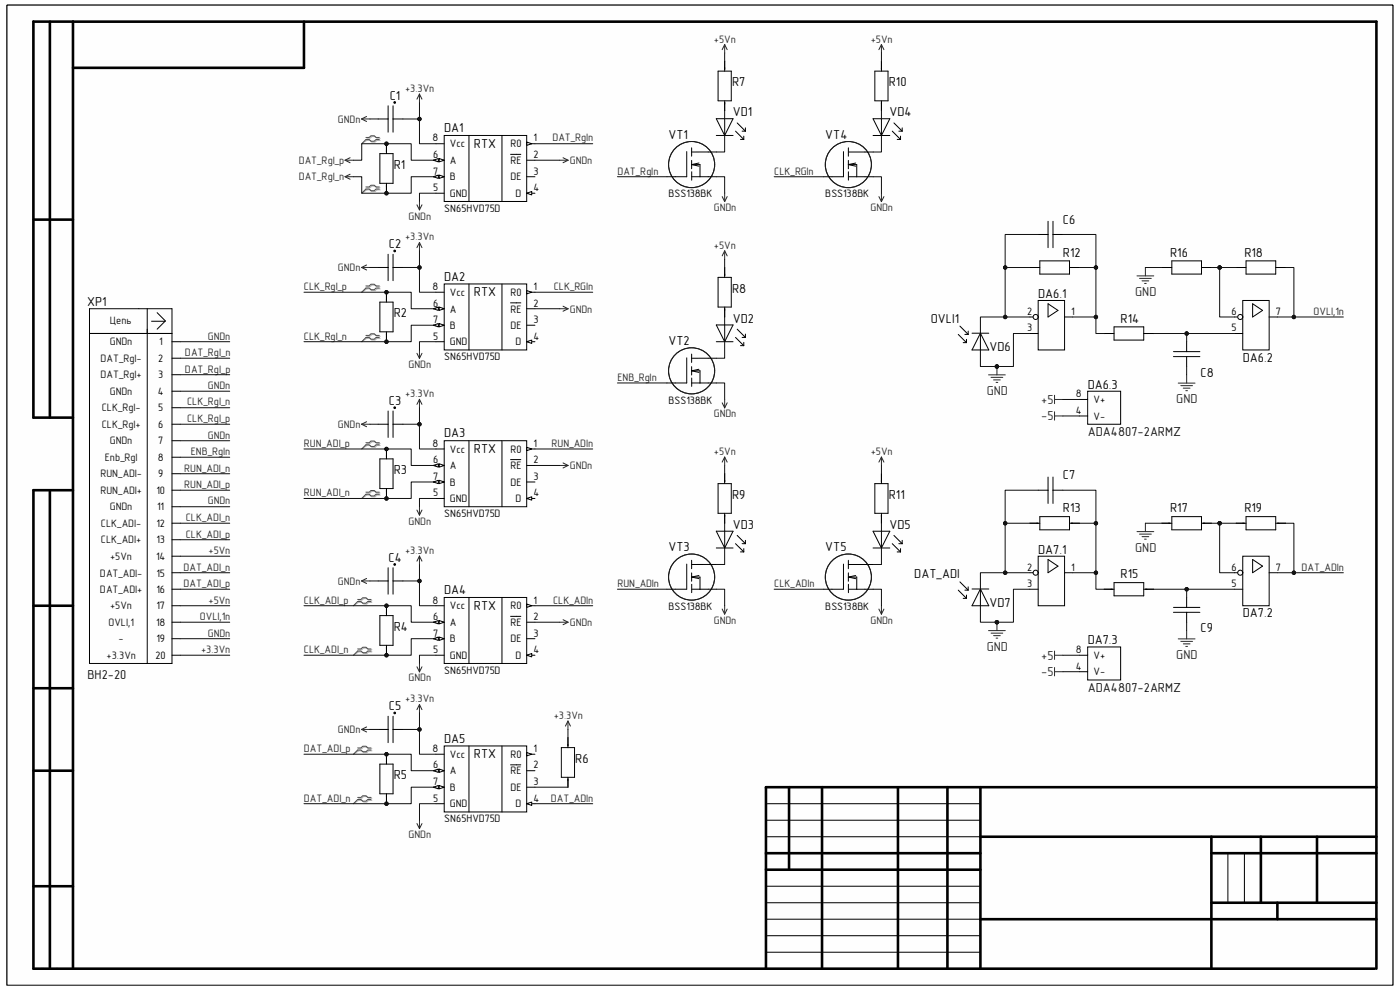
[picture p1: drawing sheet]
<svg xmlns="http://www.w3.org/2000/svg" width="297mm" height="210mm" viewBox="0 0 297 210" stroke-linecap="round" stroke-linejoin="round" font-family="sans-serif">
<path d="M1.5 1.1h294v207.9h-294z" fill-rule="evenodd" fill="#fefefe"/>
<path d="M1.5 1.1h294v207.9h-294z" fill="none" stroke="#000" stroke-width=".21"/>
<path d="M1.5 1.1h294v207.9h-294z" fill-rule="evenodd" fill="#fefefe"/>
<g fill="none" stroke="#000" stroke-width=".21">
<path d="M1.5 1.1h294v207.9h-294zM92.5 34h1.7M99.5 28.7v14M19 65.5h17.5v75.2h-17.5zM19 70.7h17.5M31.2 65.5v75.2M32.1 68.2h2.9M33.3 66.3l1.8 1.8-1.8 1.7M36.5 72.5h1.7M36.5 76h1.7M36.5 79.5h1.7M36.5 83h1.7"/>
<path d="M36.5 93.5h1.7M36.5 86.5h1.7M36.5 90h1.7M36.5 97h1.7M36.5 104h1.7M36.5 100.5h1.7M36.5 107.5h1.7M36.5 114.5h1.7M36.5 111h1.7M36.5 118h1.7M36.5 121.5h1.7M36.5 132h1.7"/>
<path d="M36.5 125h1.7M36.5 128.5h1.7M36.5 135.5h1.7M36.5 139h1.7M162.5 170.5h45.5M162.5 174h45.5M162.5 177.5h45.5M162.5 188h45.5M162.5 191.5h45.5M162.5 195h45.5M162.5 198.5h45.5M260.5 181v10.5"/>
<path d="M264 181v10.5M162.5 202h45.5"/>
</g>
<g fill="none" stroke="#000" stroke-width=".55">
<path d="M10.6 4.6v84M15.5 4.6v200.9M64.5 4.6v9.8h-49M7.1 46.6h8.4M15.5 88.6h-8.4v-84h284.9v200.9M10.6 104v101.5M15.5 104h-8.4v101.5h284.5M7.1 128.5h8.4M7.1 146h8.4M7.1 163.5h8.4M167.4 167v17.5M174.4 167v38.5"/>
<path d="M190.5 167v38.5M201 167v38.5M208 167v38.5M208 177.5h84M257 177.5v28M267.5 177.5v14M279.4 177.5v14M292 167h-129.5v38.5M7.1 188h8.4M162.5 181h45.5M162.5 184.5h45.5M208 195h84"/>
<path d="M257 181h35M257 191.5h35M271 191.5v3.5"/>
</g>
<path d="M93.2 33.6l1 .4-1 .3z" fill="#fbfbfb"/>
<path d="M93.2 33.6l1 .4-1 .3z" fill="none" stroke="#000" stroke-width=".21"/>
<path d="M91.9 34l1.1-.4v.7z" fill="#fbfbfb"/>
<path d="M91.9 34l1.1-.4v.7zM92.5 30.5h1.7M92.5 37.5h1.7M92.5 41h1.7" fill="none" stroke="#000" stroke-width=".21"/>
<path d="M93.2 37.1l1 .4-1 .3z" fill="#fbfbfb"/>
<path d="M93.2 37.1l1 .4-1 .3z" fill="none" stroke="#000" stroke-width=".21"/>
<path d="M91.9 37.5l1.1-.4v.7z" fill="#fbfbfb"/>
<path d="M91.9 37.5l1.1-.4v.7zM108.3 32.7h2.2M111.7 34h1.8M111.7 30.5h1.8" fill="none" stroke="#000" stroke-width=".21"/>
<path d="M111.7 30.1l1.1 .4-1.1 .3z" fill="#fbfbfb"/>
<path d="M94.2 28.7h17.5v14h-17.5zM106.5 28.7v14M111.7 30.1l1.1 .4-1.1 .3zM111.7 41h1.8" fill="none" stroke="#000" stroke-width=".21"/>
<path d="M111.7 41l1.1-.4v.7z" fill="#fbfbfb"/>
<path d="M111.7 37.5h1.8M111.7 41l1.1-.4v.7z" fill="none" stroke="#000" stroke-width=".21"/>
<path d="M88.5 43.5l.5 1M89 42.7v1.8M89.5 43.5l-.5 1" fill="none" stroke="#262626" stroke-width=".21"/>
<circle cx="82" cy="41" r=".36" fill="#0e0e0e"/>
<circle cx="82" cy="41" r=".36" fill="none" stroke="#0e0e0e" stroke-width=".21"/>
<circle cx="82" cy="30.5" r=".36" fill="#0e0e0e"/>
<circle cx="82" cy="30.5" r=".36" fill="none" stroke="#0e0e0e" stroke-width=".21"/>
<path d="M80.6 32.6h2.8v6.3h-2.8zM82 30.5v2.1M82 38.9v2.1" fill="none" stroke="#000" stroke-width=".21"/>
<circle cx="82" cy="41" r=".36" fill="#0e0e0e"/>
<circle cx="82" cy="41" r=".36" fill="none" stroke="#0e0e0e" stroke-width=".21"/>
<path d="M82 30.5v1.7" fill="none" stroke="#000" stroke-width=".21"/>
<circle cx="82" cy="30.5" r=".36" fill="#0e0e0e"/>
<circle cx="82" cy="30.5" r=".36" fill="none" stroke="#0e0e0e" stroke-width=".21"/>
<path d="M92.5 65.5h1.7M99.5 60.2v14" fill="none" stroke="#000" stroke-width=".21"/>
<path d="M93.2 65.1l1 .4-1 .3z" fill="#fbfbfb"/>
<path d="M93.2 65.1l1 .4-1 .3z" fill="none" stroke="#000" stroke-width=".21"/>
<path d="M91.9 65.5l1.1-.4v.7z" fill="#fbfbfb"/>
<path d="M91.9 65.5l1.1-.4v.7zM92.5 72.5h1.7M92.5 62h1.7M92.5 69h1.7" fill="none" stroke="#000" stroke-width=".21"/>
<path d="M93.2 68.6l1 .4-1 .3z" fill="#fbfbfb"/>
<path d="M93.2 68.6l1 .4-1 .3z" fill="none" stroke="#000" stroke-width=".21"/>
<path d="M91.9 69l1.1-.4v.7z" fill="#fbfbfb"/>
<path d="M91.9 69l1.1-.4v.7zM108.3 64.2h2.2M111.7 65.5h1.8M111.7 62h1.8" fill="none" stroke="#000" stroke-width=".21"/>
<path d="M111.7 61.6l1.1 .4-1.1 .3z" fill="#fbfbfb"/>
<path d="M94.2 60.2h17.5v14h-17.5zM106.5 60.2v14M111.7 61.6l1.1 .4-1.1 .3zM111.7 72.5h1.8" fill="none" stroke="#000" stroke-width=".21"/>
<path d="M111.7 72.5l1.1-.4v.8z" fill="#fbfbfb"/>
<path d="M111.7 72.5l1.1-.4v.8zM111.7 69h1.8" fill="none" stroke="#000" stroke-width=".21"/>
<path d="M88.5 75l.5 1M89 74.2v1.8M89.5 75l-.5 1" fill="none" stroke="#262626" stroke-width=".21"/>
<circle cx="82" cy="72.5" r=".36" fill="#0e0e0e"/>
<circle cx="82" cy="72.5" r=".36" fill="none" stroke="#0e0e0e" stroke-width=".21"/>
<circle cx="82" cy="62" r=".36" fill="#0e0e0e"/>
<circle cx="82" cy="62" r=".36" fill="none" stroke="#0e0e0e" stroke-width=".21"/>
<path d="M80.6 64.1h2.8v6.3h-2.8zM82 62v2.1M82 70.4v2.1" fill="none" stroke="#000" stroke-width=".21"/>
<circle cx="82" cy="72.5" r=".36" fill="#0e0e0e"/>
<circle cx="82" cy="72.5" r=".36" fill="none" stroke="#0e0e0e" stroke-width=".21"/>
<path d="M82 62v1.7" fill="none" stroke="#000" stroke-width=".21"/>
<circle cx="82" cy="62" r=".36" fill="#0e0e0e"/>
<circle cx="82" cy="62" r=".36" fill="none" stroke="#0e0e0e" stroke-width=".21"/>
<path d="M92.5 98.7h1.7M99.5 93.5v14" fill="none" stroke="#000" stroke-width=".21"/>
<path d="M93.2 98.4l1 .3-1 .4z" fill="#fbfbfb"/>
<path d="M93.2 98.4l1 .3-1 .4z" fill="none" stroke="#000" stroke-width=".21"/>
<path d="M91.9 98.7l1.1-.3v.7z" fill="#fbfbfb"/>
<path d="M91.9 98.7l1.1-.3v.7zM92.5 95.2h1.7M92.5 105.7h1.7M92.5 102.2h1.7" fill="none" stroke="#000" stroke-width=".21"/>
<path d="M93.2 101.9l1 .3-1 .4z" fill="#fbfbfb"/>
<path d="M93.2 101.9l1 .3-1 .4z" fill="none" stroke="#000" stroke-width=".21"/>
<path d="M91.9 102.2l1.1-.3v.7z" fill="#fbfbfb"/>
<path d="M108.3 97.5h2.2M111.7 98.7h1.8M111.7 95.2h1.8M91.9 102.2l1.1-.3v.7z" fill="none" stroke="#000" stroke-width=".21"/>
<path d="M111.7 94.9l1.1 .3-1.1 .4z" fill="#fbfbfb"/>
<path d="M94.2 93.5h17.5v14h-17.5zM106.5 93.5v14M111.7 94.9l1.1 .3-1.1 .4zM111.7 105.7h1.8" fill="none" stroke="#000" stroke-width=".21"/>
<path d="M111.7 105.7l1.1-.3v.7z" fill="#fbfbfb"/>
<path d="M111.7 105.7l1.1-.3v.7zM111.7 102.2h1.8" fill="none" stroke="#000" stroke-width=".21"/>
<path d="M88.5 108.2l.5 1.1M89 107.5v1.8M89.5 108.2l-.5 1.1" fill="none" stroke="#262626" stroke-width=".21"/>
<circle cx="82" cy="105.7" r=".36" fill="#0e0e0e"/>
<circle cx="82" cy="105.7" r=".36" fill="none" stroke="#0e0e0e" stroke-width=".21"/>
<circle cx="82" cy="95.2" r=".36" fill="#0e0e0e"/>
<circle cx="82" cy="95.2" r=".36" fill="none" stroke="#0e0e0e" stroke-width=".21"/>
<path d="M80.6 97.3h2.8v6.3h-2.8zM82 95.2v2.1M82 103.6v2.1" fill="none" stroke="#000" stroke-width=".21"/>
<circle cx="82" cy="105.7" r=".36" fill="#0e0e0e"/>
<circle cx="82" cy="105.7" r=".36" fill="none" stroke="#0e0e0e" stroke-width=".21"/>
<path d="M82 95.2v1.8" fill="none" stroke="#000" stroke-width=".21"/>
<circle cx="82" cy="95.2" r=".36" fill="#0e0e0e"/>
<circle cx="82" cy="95.2" r=".36" fill="none" stroke="#0e0e0e" stroke-width=".21"/>
<path d="M92.5 132h1.7M99.5 126.7v14" fill="none" stroke="#000" stroke-width=".21"/>
<path d="M93.2 131.6l1 .4-1 .3z" fill="#fbfbfb"/>
<path d="M93.2 131.6l1 .4-1 .3z" fill="none" stroke="#000" stroke-width=".21"/>
<path d="M91.9 132l1.1-.4v.7z" fill="#fbfbfb"/>
<path d="M91.9 132l1.1-.4v.7zM92.5 139h1.7M92.5 128.5h1.7M92.5 135.5h1.7" fill="none" stroke="#000" stroke-width=".21"/>
<path d="M93.2 135.1l1 .4-1 .4z" fill="#fbfbfb"/>
<path d="M93.2 135.1l1 .4-1 .4z" fill="none" stroke="#000" stroke-width=".21"/>
<path d="M91.9 135.5l1.1-.4v.8z" fill="#fbfbfb"/>
<path d="M91.9 135.5l1.1-.4v.8zM108.3 130.8h2.2M111.7 132h1.8M111.7 128.5h1.8" fill="none" stroke="#000" stroke-width=".21"/>
<path d="M111.7 128.1l1.1 .4-1.1 .4z" fill="#fbfbfb"/>
<path d="M94.2 126.7h17.5v14h-17.5zM106.5 126.7v14M111.7 128.1l1.1 .4-1.1 .4zM111.7 139h1.8" fill="none" stroke="#000" stroke-width=".21"/>
<path d="M111.7 139l1.1-.4v.8z" fill="#fbfbfb"/>
<path d="M111.7 139l1.1-.4v.8zM111.7 135.5h1.8" fill="none" stroke="#000" stroke-width=".21"/>
<path d="M88.5 141.5l.5 1M89 140.7v1.8M89.5 141.5l-.5 1" fill="none" stroke="#262626" stroke-width=".21"/>
<circle cx="82" cy="139" r=".36" fill="#0e0e0e"/>
<circle cx="82" cy="139" r=".36" fill="none" stroke="#0e0e0e" stroke-width=".21"/>
<circle cx="82" cy="128.5" r=".36" fill="#0e0e0e"/>
<circle cx="82" cy="128.5" r=".36" fill="none" stroke="#0e0e0e" stroke-width=".21"/>
<path d="M80.6 130.6h2.8v6.3h-2.8zM82 128.5v2.1M82 136.9v2.1" fill="none" stroke="#000" stroke-width=".21"/>
<circle cx="82" cy="139" r=".36" fill="#0e0e0e"/>
<circle cx="82" cy="139" r=".36" fill="none" stroke="#0e0e0e" stroke-width=".21"/>
<path d="M82 128.5v1.7" fill="none" stroke="#000" stroke-width=".21"/>
<circle cx="82" cy="128.5" r=".36" fill="#0e0e0e"/>
<circle cx="82" cy="128.5" r=".36" fill="none" stroke="#0e0e0e" stroke-width=".21"/>
<path d="M73.2 34l1.1 .5M73.2 34h1.8M73.2 37.5l1.1 .5M73.2 37.5h1.8M74.3 33.5l-1.1 .5M74.3 37l-1.1 .5" fill="none" stroke="#262626" stroke-width=".21"/>
<path d="M99.5 158.2v14M92.5 163.5h1.7" fill="none" stroke="#000" stroke-width=".21"/>
<path d="M93.2 163.1l1 .4-1 .4z" fill="#fbfbfb"/>
<path d="M93.2 163.1l1 .4-1 .4z" fill="none" stroke="#000" stroke-width=".21"/>
<path d="M91.9 163.5l1.1-.4v.8z" fill="#fbfbfb"/>
<path d="M92.5 160h1.7M91.9 163.5l1.1-.4v.8zM92.5 170.5h1.7M92.5 167h1.7" fill="none" stroke="#000" stroke-width=".21"/>
<path d="M93.2 166.6l1 .4-1 .4z" fill="#fbfbfb"/>
<path d="M93.2 166.6l1 .4-1 .4z" fill="none" stroke="#000" stroke-width=".21"/>
<path d="M91.9 167l1.1-.4v.8z" fill="#fbfbfb"/>
<path d="M111.7 160h1.8M91.9 167l1.1-.4v.8zM108.3 162.3h2.2M111.7 163.5h1.8" fill="none" stroke="#000" stroke-width=".21"/>
<path d="M111.7 159.6l1.1 .4-1.1 .4z" fill="#fbfbfb"/>
<path d="M94.2 158.2h17.5v14h-17.5zM106.5 158.2v14M111.7 159.6l1.1 .4-1.1 .4zM111.7 170.5h1.8" fill="none" stroke="#000" stroke-width=".21"/>
<path d="M111.7 170.5l1.1-.4v.8z" fill="#fbfbfb"/>
<path d="M111.7 170.5l1.1-.4v.8zM111.7 167h1.8" fill="none" stroke="#000" stroke-width=".21"/>
<path d="M89 149.5v1.7M89 149.5l-.5 1M89 149.5l.5 1M88.5 174.7l.5 1.1M89 174v1.8M89.5 174.7l-.5 1.1" fill="none" stroke="#262626" stroke-width=".21"/>
<circle cx="82" cy="170.5" r=".36" fill="#0e0e0e"/>
<circle cx="82" cy="170.5" r=".36" fill="none" stroke="#0e0e0e" stroke-width=".21"/>
<circle cx="82" cy="160" r=".36" fill="#0e0e0e"/>
<circle cx="82" cy="160" r=".36" fill="none" stroke="#0e0e0e" stroke-width=".21"/>
<path d="M82 160v2.1M80.6 162.1h2.8v6.3h-2.8zM82 168.4v2.1" fill="none" stroke="#000" stroke-width=".21"/>
<circle cx="82" cy="170.5" r=".36" fill="#0e0e0e"/>
<circle cx="82" cy="170.5" r=".36" fill="none" stroke="#0e0e0e" stroke-width=".21"/>
<path d="M82 160v1.7" fill="none" stroke="#000" stroke-width=".21"/>
<circle cx="82" cy="160" r=".36" fill="#0e0e0e"/>
<circle cx="82" cy="160" r=".36" fill="none" stroke="#0e0e0e" stroke-width=".21"/>
<g fill="none" stroke="#262626" stroke-width=".21">
<path d="M89 20v1.7M89 20l-.5 1M89 20l.5 1M153.7 9.5l-.5 1M153.7 9.5l.6 1M153.7 9.5v1.7M187 9.5l-.5 1M187 9.5l.5 1M187 9.5v1.7M76.7 25.2l1.1 .6M76.7 25.2h1.8M77.8 24.7l-1.1 .5"/>
<path d="M118.7 34h1.8M119.4 33.5l1.1 .5M120.5 34l-1.1 .5M76.7 56.7l1.1 .6M76.7 56.7h1.8M77.8 56.2l-1.1 .5M89 51.5v1.7M89 51.5l-.5 1M89 51.5l.5 1M153.2 41.7l.5 1.1M153.7 41v1.8M153.7 53.2v1.8"/>
<path d="M153.7 53.2l-.5 1.1M153.7 53.2l.6 1.1M154.3 41.7l-.6 1.1M186.5 41.7l.5 1.1M187 41v1.8M187.5 41.7l-.5 1.1M118.7 65.5h1.8M119.4 65l1.1 .5M120.5 65.5l-1.1 .5M76.7 90l1.1 .5M76.7 90h1.8M77.8 89.5l-1.1 .5"/>
<path d="M89 84.7v1.8M89 84.7l-.5 1.1M89 84.7l.5 1.1M118.7 98.7h1.8M119.4 98.2l1.1 .5M120.5 98.7l-1.1 .6M153.2 85.5l.5 1M153.7 84.7v1.8M153.7 97v1.7M153.7 97l-.5 1M153.7 97l.6 1M154.3 85.5l-.6 1"/>
<path d="M187 97v1.7M187 97l-.5 1M187 97l.5 1M89 118l-.5 1M89 118l.5 1M89 118v1.7M76.7 123.2l1.1 .6M76.7 123.2h1.8M77.8 122.7l-1.1 .5M118.7 132h1.8M119.4 131.5l1.1 .5M120.5 132l-1.1 .5"/>
<path d="M153.2 129.2l.5 1.1M153.7 128.5v1.8M154.3 129.2l-.6 1.1M186.5 129.2l.5 1.1M187 128.5v1.8M187.5 129.2l-.5 1.1M76.7 154.7l1.1 .6M76.7 154.7h1.8M77.8 154.2l-1.1 .5M120.5 153l-.5 1M120.5 153l.5 1M120.5 153v1.7"/>
</g>
<g fill="none" stroke="#b0b0b0" stroke-width=".21">
<path d="M77.8 29.3h.7l.4-.3h.7l.3 .3h.7M77.8 39.8h.7l.4-.3h.7l.3 .3h.7M80.6 29.8h-.7l-.3 .3h-.7l-.4-.3h-.7l-1.1 .7M80.6 40.3h-.7l-.3 .3h-.7l-.4-.3h-.7l-1.1 .7M77.8 60.8h.7l.4-.3h.7l.3 .3h.7M77.8 71.3h.7l.4-.3h.7l.3 .3h.7M80.6 61.3h-.7l-.3 .3h-.7l-.4-.3h-.7l-1.1 .7M80.6 71.8h-.7l-.3 .3h-.7l-.4-.3h-.7l-1.1 .7M77.8 94.1h.7l.4-.4h.7l.3 .4h.8M80.7 94.5h-.8l-.3 .4h-.7l-.4-.4h-.7l-1.1 .7M77.8 104.6h.7l.4-.4h.7l.3 .4h.8M80.7 105h-.8l-.3 .4h-.7l-.4-.4h-.7l-1.1 .7"/>
<path d="M76.1 137.8h.7l.3-.3h.7l.4 .3h.7M76.1 127.3h.7l.3-.3h.7l.4 .3h.7M78.9 138.3h-.7l-.4 .3h-.7l-.3-.3h-.7l-1.1 .7M78.9 127.8h-.7l-.4 .3h-.7l-.3-.3h-.7l-1.1 .7M76.1 158.8h.7l.3-.3h.7l.4 .3h.7M78.9 159.3h-.7l-.4 .3h-.7l-.3-.3h-.7l-1.1 .7M76.1 169.3h.7l.3-.3h.7l.4 .3h.7M78.9 169.8h-.7l-.4 .3h-.7l-.3-.3h-.7l-1.1 .7"/>
</g>
<g fill="none" stroke="#4c4c4c" stroke-width=".21">
<path d="M77.6 29.2h.7l.4-.4h.7l.4 .4h.7M77.6 39.7h.7l.4-.4h.7l.4 .4h.7M80.5 29.6h-.7l-.4 .4h-.7l-.4-.4h-.7l-.9 .9M80.5 40.1h-.7l-.4 .4h-.7l-.4-.4h-.7l-.9 .9M77.6 60.7h.7l.4-.4h.7l.4 .4h.7M77.6 71.2h.7l.4-.4h.7l.4 .4h.7M80.5 61.1h-.7l-.4 .4h-.7l-.4-.4h-.7l-.9 .9M80.5 71.6h-.7l-.4 .4h-.7l-.4-.4h-.7l-.9 .9M77.6 93.9h.7l.4-.3h.7l.4 .3h.7M80.5 94.4h-.7l-.4 .3h-.7l-.4-.3h-.7l-.9 .8M77.6 104.4h.7l.4-.3h.7l.4 .3h.7M80.5 104.9h-.7l-.4 .3h-.7l-.4-.3h-.7l-.9 .8"/>
<path d="M75.9 137.7h.7l.3-.4h.8l.3 .4h.7M75.9 127.2h.7l.3-.4h.8l.3 .4h.7M78.7 138.1h-.7l-.3 .4h-.8l-.3-.4h-.7l-.9 .9M78.7 127.6h-.7l-.3 .4h-.8l-.3-.4h-.7l-.9 .9M75.9 158.7h.7l.3-.4h.8l.3 .4h.7M78.7 159.1h-.7l-.3 .4h-.8l-.3-.4h-.7l-.9 .9M75.9 169.2h.7l.3-.4h.8l.3 .4h.7M78.7 169.6h-.7l-.3 .4h-.8l-.3-.4h-.7l-.9 .9"/>
</g>
<g fill="none" stroke="#000" stroke-width=".21">
<path d="M152.3 15.1h2.8v6.3h-2.8zM153.7 13v2.1M185.6 15.1h2.8v6.3h-2.8zM187 13v2.1M80.2 25.2h2.1M82.3 22.4v5.6M83.4 22.4v5.6M83.4 25.2h2.1M145.7 32.2v5.3h-4.2M146.7 31.4v1.7M146.7 34v1.8M146.7 34.9l1.6 .3"/>
<path d="M146.7 34.9h1.8v2.6M146.7 36.4v1.8M146.7 37.5h5.3M148.3 34.6l-1.6 .3M152 25.2h3.5l-1.8 3.5zM152 28.7h3.5M152 32.2h-5.3M153.7 21.4v2.1M153.7 25.2v3.5M156 27.8l1.8 1.8M156.4 26.1l1.7 1.7M157.1 29.6h.7"/>
<path d="M157.4 27.8h.7M157.8 28.9v.7M158.1 27.1v.7M178.9 32.2v5.3h-4.2M180 32.2h5.2M180 34.9h1.8v2.6M180 31.4v1.7M180 34v1.8M180 34.9l1.5 .4M180 37.5h5.2M180 36.4v1.8M181.5 34.6l-1.5 .3"/>
<path d="M185.2 25.2h3.6l-1.8 3.5zM185.2 28.7h3.6M187 21.4v2.1M187 25.2v3.5M189.3 27.8l1.8 1.8M189.6 26.1l1.8 1.7M190.3 29.6h.8M190.7 27.8h.7M191.1 28.9v.7M191.4 27.1v.7M80.2 56.7h2.1M82.3 53.9v5.6"/>
<path d="M83.4 53.9v5.6M83.4 56.7h2.1M152.3 58.8h2.8v6.3h-2.8zM153.7 56.7v2.1M145.7 75.9v5.3h-4.2M146.7 75.1v1.8M146.7 77.8v1.8M146.7 78.7h1.8v2.5M146.7 78.7l1.6 .3M148.3 78.3l-1.6 .4M152 68.9h3.5l-1.8 3.6zM152 72.5h3.5"/>
<path d="M152 76h-5.3M153.7 65.1v2.1M153.7 68.9v3.5M156 71.6l1.8 1.7M156.4 69.8l1.7 1.8M157.1 73.3h.7M157.4 71.6h.7M157.8 72.6v.7M158.1 70.9v.7M218.5 70.7h1.7M218.5 67.2h1.7M225.8 67.2h1.8"/>
<path d="M80.2 90h2.1M82.3 87.2v5.6M83.4 87.2v5.6M83.4 90h2.1M146.7 80.2v1.8M146.7 81.2h5.3M145.7 119.7v5.3h-4.2M146.7 118.9v1.7M152 112.7h3.5l-1.8 3.5zM152 116.2h3.5M152 119.7l-5.3 .1M152.3 102.6h2.8v6.3h-2.8z"/>
<path d="M153.7 100.5v2.1M153.7 108.9v2.1M153.7 112.7v3.5M156 115.3l1.8 1.8M156.4 113.6l1.7 1.7M157.1 117.1h.7M157.4 115.3h.7M157.8 116.4v.7M158.1 114.6v.7M178.9 119.7v5.3h-4.2M180 118.9v1.7M180 119.8h5.2"/>
<path d="M185.2 112.7h3.6l-1.8 3.5zM185.2 116.2h3.6M185.6 102.6h2.8v6.3h-2.8zM187 100.5v2.1M187 108.9v2.1M187 112.7v3.5M189.3 115.3l1.8 1.8M189.6 113.6l1.8 1.7M190.3 117.1h.8M190.7 115.3h.7M191.1 116.4v.7M191.4 114.6v.7"/>
<path d="M80.2 123.2h2.1M82.3 120.4v5.6M83.4 120.4v5.6M83.4 123.2h2.1M146.7 121.5v1.8M146.7 122.4h1.8v2.6M146.7 122.4l1.6 .4M146.7 123.9v1.8M146.7 125h5.3M148.3 122.1l-1.6 .3M180 121.5v1.8M180 122.4h1.8v2.6"/>
<path d="M180 122.4l1.5 .4M180 124v1.7M180 125h5.2M181.5 122.1l-1.5 .3M80.2 154.7h2.1M82.3 151.9v5.6M83.4 151.9v5.6M83.4 154.7h2.1M119.1 158.6h2.8v6.3h-2.8zM120.5 156.5v2.1M120.5 164.9v2.1"/>
<circle cx="83.7" cy="21.7" r=".18"/>
<circle cx="83.7" cy="53.2" r=".18"/>
<circle cx="83.7" cy="86.5" r=".18"/>
<circle cx="83.7" cy="119.7" r=".18"/>
<circle cx="83.7" cy="151.2" r=".18"/>
</g>
<g fill="#000">
<circle cx="83.7" cy="21.7" r=".18"/>
<circle cx="83.7" cy="53.2" r=".18"/>
<circle cx="83.7" cy="86.5" r=".18"/>
<circle cx="83.7" cy="119.7" r=".18"/>
<circle cx="83.7" cy="151.2" r=".18"/>
</g>
<g fill="none" stroke="#1c1c1c" stroke-width=".21">
<circle cx="146.7" cy="34.9" r="4.9"/>
<circle cx="180" cy="34.9" r="4.9"/>
<circle cx="146.7" cy="78.7" r="4.9"/>
<circle cx="146.7" cy="122.4" r="4.9"/>
<circle cx="180" cy="122.4" r="4.9"/>
</g>
<circle cx="219.7" cy="67.2" r=".53" fill="#fbfbfb"/>
<g fill="none" stroke="#000" stroke-width=".21">
<path d="M220.2 63.7h5.6v10.5h-5.6zM222.3 64.4l2.2 1.4-2.2 1.4zM261.9 67.2h1.8"/>
<circle cx="219.7" cy="67.2" r=".54"/>
</g>
<circle cx="263.1" cy="67.2" r=".53" fill="#fbfbfb"/>
<g fill="none" stroke="#000" stroke-width=".21">
<path d="M218.5 56.7h2.1M220.2 49.7h2.1M220.6 55.3h6.3v2.8h-6.3zM222.3 46.9v5.6M223.4 46.9v5.6M223.4 49.7h2.1M226.9 56.7h2.1M262.2 56.7h2.2M264.4 55.3h6.2v2.8h-6.2zM270.6 56.7h2.2M203.3 70.9l1.7 1.8M203.6 69.2l1.8 1.7"/>
<path d="M204.3 72.7h.7M204.7 70.9h.7M205 72v.7M205.4 70.2v.7M206.2 70.7h3.6M208 70.7l1.8 3.5h-3.6zM208 70.7v3.5M234.3 70.7h2M236.3 69.3h6.3v2.8h-6.3zM242.6 70.7h2.2M249 74.6h5.6M249 75.6h5.6"/>
<path d="M251.7 72.5v2.1M251.7 75.6v2.1M261.9 70.7h1.8M263.7 63.7h5.6v10.5h-5.6zM265.7 64.4l2.2 1.4-2.2 1.4zM269.3 67.2h1.7"/>
<circle cx="263.1" cy="67.2" r=".54"/>
</g>
<g fill="none" stroke="#262626" stroke-width=".21">
<path d="M241.2 58.5h3.6M241.8 59.1h2.4M242.3 59.6h1.4M243 56.7v1.8M209.7 79.5h3.6M211.5 77.7v1.8M242.8 60.1h.4M251.7 79.5v1.8M210.2 80.1h2.5M210.8 80.6h1.4M211.3 81.1h.4M250 81.3h3.5"/>
<path d="M250.5 81.8h2.5M251 82.3h1.5M251.6 82.9h.3"/>
</g>
<circle cx="211.5" cy="77.7" r=".36" fill="#0e0e0e"/>
<circle cx="211.5" cy="77.7" r=".36" fill="none" stroke="#0e0e0e" stroke-width=".21"/>
<path d="M246.5 56.7h2.1M248.6 55.3h6.3v2.8h-6.3zM254.9 56.7h2.1M229 84.7h1.7M229 88.2h1.7M230.7 83h7v7h-7zM218.5 125h1.7M218.5 121.5h1.7M225.8 121.5h1.8" fill="none" stroke="#000" stroke-width=".21"/>
<path d="M223.7 83.9v1.7M223.7 87.4v1.7M223.7 84.7h1.8M223.7 88.2h1.8" fill="none" stroke="#262626" stroke-width=".21"/>
<circle cx="219.7" cy="121.5" r=".53" fill="#fbfbfb"/>
<g fill="none" stroke="#000" stroke-width=".21">
<path d="M220.2 118h5.6v10.5h-5.6zM222.3 118.7l2.2 1.4-2.2 1.4zM261.9 121.5h1.8"/>
<circle cx="219.7" cy="121.5" r=".54"/>
</g>
<circle cx="263.1" cy="121.5" r=".53" fill="#fbfbfb"/>
<g fill="none" stroke="#000" stroke-width=".21">
<path d="M218.5 111h2.1M220.2 104h2.1M220.6 109.6h6.3v2.8h-6.3zM222.3 101.2v5.6M223.4 101.2v5.6M223.4 104h2.1M226.9 111h2.1M262.2 111h2.2M263.7 118h5.6v10.5h-5.6zM264.4 109.6h6.2v2.8h-6.2zM265.7 118.7l2.2 1.4-2.2 1.4zM270.6 111h2.2"/>
<path d="M203.3 125.2l1.7 1.7M203.6 123.4l1.8 1.8M204.3 126.9h.7M204.7 125.2h.7M205 126.2v.7M205.4 124.5v.7M206.2 124.9h3.6M208 124.9l1.8 3.6h-3.6zM208 125v3.5M234.3 125h2M236.3 123.6h6.3v2.8h-6.3zM242.6 125h2.2"/>
<path d="M249 128.9h5.6M249 129.9h5.6M251.7 126.7v2.2M251.7 129.9v2.1M261.9 125h1.8M269.3 121.5h1.7"/>
<circle cx="263.1" cy="121.5" r=".54"/>
</g>
<g fill="none" stroke="#262626" stroke-width=".21">
<path d="M241.2 112.8h3.6M241.8 113.3h2.4M242.3 113.8h1.4M242.8 114.4h.4M243 111v1.8M209.7 133.8h3.6M210.2 134.3h2.5M210.8 134.8h1.4M211.3 135.4h.4M211.5 132v1.8M250 135.5h3.5M250.5 136.1h2.5"/>
<path d="M251 136.6h1.5M251.6 137.1h.3M251.7 133.8v1.7"/>
</g>
<circle cx="211.5" cy="132" r=".36" fill="#0e0e0e"/>
<g fill="none" stroke="#0e0e0e" stroke-width=".21">
<path d="M75 37.5h1.7v3.5h10.5v-3.5h5.3M75 34h1.7v-3.5h10.5v3.5h5.3M92.5 41h-3.5v1.7M38.2 79.5h10.5M38.2 72.5h10.5M38.2 76h10.5M92.5 72.5h-3.5v1.7M92.5 69h-5.3v3.5h-22.7M38.2 83h10.5M38.2 97h10.5M38.2 93.5h10.5M38.2 90h10.5"/>
<path d="M38.2 86.5h10.5M64.5 95.2h22.7v3.5h5.3M38.2 118h10.5M38.2 114.5h10.5M38.2 111h10.5M38.2 107.5h10.5M38.2 104h10.5M38.2 100.5h10.5M92.5 105.7h-3.5v1.8M92.5 102.2h-5.3v3.5h-22.7M38.2 139h10.5M38.2 135.5h10.5"/>
<path d="M38.2 132h10.5M38.2 128.5h10.5M38.2 125h10.5M38.2 121.5h10.5M64.5 128.5h22.7v3.5h5.3M92.5 139h-3.5v1.7M89 151.2v8.8h3.5M92.5 170.5h-3.5v3.5"/>
<circle cx="211.5" cy="132" r=".36"/>
</g>
<path d="M246.5 111h2.1M248.6 109.6h6.3v2.8h-6.3zM254.9 111h2.1M229 139h1.7M230.7 137.2h7v7.1h-7zM229 142.5h1.7" fill="none" stroke="#000" stroke-width=".21"/>
<path d="M223.7 138.1v1.8M223.7 139h1.8M223.7 141.6v1.8M223.7 142.5h1.8" fill="none" stroke="#262626" stroke-width=".21"/>
<circle cx="89" cy="154.7" r=".36" fill="#0e0e0e"/>
<g fill="none" stroke="#0e0e0e" stroke-width=".21">
<path d="M113.5 30.5h12.2M113.5 34h5.2M113.5 62h12.2M113.5 65.5h5.2M113.5 95.2h12.2M113.5 98.7h5.2M113.5 128.5h12.2M113.5 132h5.2M85.5 154.7h3.5M92.5 167h-5.3v3.5h-22.7M113.5 170.5h12.2"/>
<circle cx="89" cy="154.7" r=".36"/>
</g>
<circle cx="89" cy="154.7" r=".36" fill="#0e0e0e"/>
<g fill="none" stroke="#0e0e0e" stroke-width=".21">
<path d="M89 119.7v8.8h3.5M78.5 154.7h1.7"/>
<circle cx="89" cy="154.7" r=".36"/>
</g>
<circle cx="89" cy="123.2" r=".36" fill="#0e0e0e"/>
<g fill="none" stroke="#0e0e0e" stroke-width=".21">
<path d="M85.5 123.2h3.5"/>
<circle cx="89" cy="123.2" r=".36"/>
</g>
<circle cx="89" cy="123.2" r=".36" fill="#0e0e0e"/>
<g fill="none" stroke="#0e0e0e" stroke-width=".21">
<path d="M89 86.5v8.7h3.5M78.5 123.2h1.7"/>
<circle cx="89" cy="123.2" r=".36"/>
</g>
<circle cx="89" cy="90" r=".36" fill="#0e0e0e"/>
<g fill="none" stroke="#0e0e0e" stroke-width=".21">
<path d="M85.5 90h3.5"/>
<circle cx="89" cy="90" r=".36"/>
</g>
<circle cx="89" cy="90" r=".36" fill="#0e0e0e"/>
<g fill="none" stroke="#0e0e0e" stroke-width=".21">
<path d="M89 53.2v8.8h3.5M78.5 90h1.7"/>
<circle cx="89" cy="90" r=".36"/>
</g>
<circle cx="89" cy="56.7" r=".36" fill="#0e0e0e"/>
<g fill="none" stroke="#0e0e0e" stroke-width=".21">
<path d="M85.5 56.7h3.5"/>
<circle cx="89" cy="56.7" r=".36"/>
</g>
<circle cx="89" cy="56.7" r=".36" fill="#0e0e0e"/>
<g fill="none" stroke="#0e0e0e" stroke-width=".21">
<path d="M89 21.7v8.8h3.5M78.5 56.7h1.7"/>
<circle cx="89" cy="56.7" r=".36"/>
</g>
<circle cx="89" cy="25.2" r=".36" fill="#0e0e0e"/>
<g fill="none" stroke="#0e0e0e" stroke-width=".21">
<path d="M85.5 25.2h3.5"/>
<circle cx="89" cy="25.2" r=".36"/>
</g>
<circle cx="89" cy="25.2" r=".36" fill="#0e0e0e"/>
<g fill="none" stroke="#0e0e0e" stroke-width=".21">
<path d="M153.7 11.2v1.8M187 11.2v1.8M78.5 25.2h1.7M131 37.5h10.5M152 37.5h1.7v3.5M153.7 28.7v3.5h-1.7M153.7 23.5v1.7M164.2 37.5h10.5M185.2 37.5h1.8v3.5M187 28.7v3.5h-1.8M187 23.5v1.7M153.7 55v1.7"/>
<path d="M272.8 56.7h1.7v10.5h-3.5M153.7 72.5v3.5h-1.7M153.7 67.2v1.7M131 81.2h10.5M152 81.2h1.7v3.5M153.7 98.7v1.8M187 98.7v1.8M153.7 116.2v3.5h-1.7M153.7 111v1.7M187 116.2v3.6h-1.8M187 111v1.7M131 125h10.5"/>
<path d="M152 125h1.7v3.5M164.2 125h10.5M185.2 125h1.8v3.5M120.5 154.7v1.8M113.5 167h7"/>
<circle cx="89" cy="25.2" r=".36"/>
</g>
<circle cx="274.5" cy="67.2" r=".36" fill="#0e0e0e"/>
<g fill="none" stroke="#0e0e0e" stroke-width=".21">
<path d="M208 74.2v3.5h3.5"/>
<circle cx="274.5" cy="67.2" r=".36"/>
</g>
<circle cx="211.5" cy="77.7" r=".36" fill="#0e0e0e"/>
<g fill="none" stroke="#0e0e0e" stroke-width=".21">
<path d="M213.2 56.7h5.3"/>
<circle cx="211.5" cy="77.7" r=".36"/>
</g>
<circle cx="213.2" cy="56.7" r=".36" fill="#0e0e0e"/>
<g fill="none" stroke="#0e0e0e" stroke-width=".21">
<path d="M220.2 49.7h-7v17.5"/>
<circle cx="213.2" cy="56.7" r=".36"/>
</g>
<circle cx="213.2" cy="56.7" r=".36" fill="#0e0e0e"/>
<circle cx="213.2" cy="56.7" r=".36" fill="none" stroke="#0e0e0e" stroke-width=".21"/>
<circle cx="213.2" cy="67.2" r=".36" fill="#0e0e0e"/>
<g fill="none" stroke="#0e0e0e" stroke-width=".21">
<path d="M218.5 67.2h-10.5v3.5"/>
<circle cx="213.2" cy="67.2" r=".36"/>
</g>
<circle cx="213.2" cy="67.2" r=".36" fill="#0e0e0e"/>
<g fill="none" stroke="#0e0e0e" stroke-width=".21">
<path d="M225.5 49.7h7v21h1.8"/>
<circle cx="213.2" cy="67.2" r=".36"/>
</g>
<circle cx="232.5" cy="56.7" r=".36" fill="#0e0e0e"/>
<circle cx="232.5" cy="56.7" r=".36" fill="none" stroke="#0e0e0e" stroke-width=".21"/>
<circle cx="232.5" cy="67.2" r=".36" fill="#0e0e0e"/>
<g fill="none" stroke="#0e0e0e" stroke-width=".21">
<path d="M227.6 67.2h4.9"/>
<circle cx="232.5" cy="67.2" r=".36"/>
</g>
<circle cx="232.5" cy="67.2" r=".36" fill="#0e0e0e"/>
<g fill="none" stroke="#0e0e0e" stroke-width=".21">
<path d="M218.5 70.7h-3.5v7h-3.5"/>
<circle cx="232.5" cy="67.2" r=".36"/>
</g>
<circle cx="211.5" cy="77.7" r=".36" fill="#0e0e0e"/>
<g fill="none" stroke="#0e0e0e" stroke-width=".21">
<path d="M229 56.7h3.5"/>
<circle cx="211.5" cy="77.7" r=".36"/>
</g>
<circle cx="232.5" cy="56.7" r=".36" fill="#0e0e0e"/>
<g fill="none" stroke="#0e0e0e" stroke-width=".21">
<path d="M244.8 70.7h17.1"/>
<circle cx="232.5" cy="56.7" r=".36"/>
</g>
<circle cx="251.8" cy="70.8" r=".36" fill="#0e0e0e"/>
<g fill="none" stroke="#0e0e0e" stroke-width=".21">
<path d="M251.7 70.7v1.8"/>
<circle cx="251.8" cy="70.8" r=".36"/>
</g>
<circle cx="251.8" cy="70.8" r=".36" fill="#0e0e0e"/>
<g fill="none" stroke="#0e0e0e" stroke-width=".21">
<path d="M258.8 56.7h3.4M251.7 77.7v1.8"/>
<circle cx="251.8" cy="70.8" r=".36"/>
</g>
<circle cx="258.7" cy="56.7" r=".36" fill="#0e0e0e"/>
<g fill="none" stroke="#0e0e0e" stroke-width=".21">
<path d="M258.8 56.7v10.5h3.1"/>
<circle cx="258.7" cy="56.7" r=".36"/>
</g>
<circle cx="258.7" cy="56.7" r=".36" fill="#0e0e0e"/>
<g fill="none" stroke="#0e0e0e" stroke-width=".21">
<path d="M257 56.7h1.8"/>
<circle cx="258.7" cy="56.7" r=".36"/>
</g>
<circle cx="258.7" cy="56.7" r=".36" fill="#0e0e0e"/>
<g fill="none" stroke="#0e0e0e" stroke-width=".21">
<path d="M243 56.7h3.5M274.5 67.2h10.5"/>
<circle cx="258.7" cy="56.7" r=".36"/>
</g>
<circle cx="274.5" cy="67.2" r=".36" fill="#0e0e0e"/>
<g fill="none" stroke="#0e0e0e" stroke-width=".21">
<path d="M64.5 62h22.7v3.5h5.3M225.5 88.2h3.5M225.5 84.7h3.5M272.8 111h1.7v10.5h-3.5M92.5 135.5h-5.3v3.5h-22.7M64.5 160h22.7v3.5h5.3"/>
<circle cx="274.5" cy="67.2" r=".36"/>
</g>
<circle cx="274.5" cy="121.5" r=".36" fill="#0e0e0e"/>
<g fill="none" stroke="#0e0e0e" stroke-width=".21">
<path d="M208 128.5v3.5h3.5"/>
<circle cx="274.5" cy="121.5" r=".36"/>
</g>
<circle cx="211.5" cy="132" r=".36" fill="#0e0e0e"/>
<g fill="none" stroke="#0e0e0e" stroke-width=".21">
<path d="M213.2 111h5.3"/>
<circle cx="211.5" cy="132" r=".36"/>
</g>
<circle cx="213.2" cy="111" r=".36" fill="#0e0e0e"/>
<g fill="none" stroke="#0e0e0e" stroke-width=".21">
<path d="M220.2 104h-7v17.5"/>
<circle cx="213.2" cy="111" r=".36"/>
</g>
<circle cx="213.2" cy="111" r=".36" fill="#0e0e0e"/>
<circle cx="213.2" cy="111" r=".36" fill="none" stroke="#0e0e0e" stroke-width=".21"/>
<circle cx="213.2" cy="121.5" r=".36" fill="#0e0e0e"/>
<g fill="none" stroke="#0e0e0e" stroke-width=".21">
<path d="M218.5 121.5h-10.5v3.4"/>
<circle cx="213.2" cy="121.5" r=".36"/>
</g>
<circle cx="213.2" cy="121.5" r=".36" fill="#0e0e0e"/>
<g fill="none" stroke="#0e0e0e" stroke-width=".21">
<path d="M225.5 104h7v21h1.8"/>
<circle cx="213.2" cy="121.5" r=".36"/>
</g>
<circle cx="232.5" cy="111" r=".36" fill="#0e0e0e"/>
<circle cx="232.5" cy="111" r=".36" fill="none" stroke="#0e0e0e" stroke-width=".21"/>
<circle cx="232.5" cy="121.5" r=".36" fill="#0e0e0e"/>
<g fill="none" stroke="#0e0e0e" stroke-width=".21">
<path d="M227.6 121.5h4.9"/>
<circle cx="232.5" cy="121.5" r=".36"/>
</g>
<circle cx="232.5" cy="121.5" r=".36" fill="#0e0e0e"/>
<g fill="none" stroke="#0e0e0e" stroke-width=".21">
<path d="M218.5 125h-3.5v7h-3.5"/>
<circle cx="232.5" cy="121.5" r=".36"/>
</g>
<circle cx="211.5" cy="132" r=".36" fill="#0e0e0e"/>
<g fill="none" stroke="#0e0e0e" stroke-width=".21">
<path d="M229 111h3.5"/>
<circle cx="211.5" cy="132" r=".36"/>
</g>
<circle cx="232.5" cy="111" r=".36" fill="#0e0e0e"/>
<g fill="none" stroke="#0e0e0e" stroke-width=".21">
<path d="M244.8 125h17.1"/>
<circle cx="232.5" cy="111" r=".36"/>
</g>
<circle cx="251.8" cy="125" r=".36" fill="#0e0e0e"/>
<g fill="none" stroke="#0e0e0e" stroke-width=".21">
<path d="M251.7 125v1.7"/>
<circle cx="251.8" cy="125" r=".36"/>
</g>
<circle cx="251.8" cy="125" r=".36" fill="#0e0e0e"/>
<g fill="none" stroke="#0e0e0e" stroke-width=".21">
<path d="M258.8 111h3.4M251.7 132v1.8"/>
<circle cx="251.8" cy="125" r=".36"/>
</g>
<circle cx="258.7" cy="111" r=".36" fill="#0e0e0e"/>
<g fill="none" stroke="#0e0e0e" stroke-width=".21">
<path d="M258.8 111v10.5h3.1"/>
<circle cx="258.7" cy="111" r=".36"/>
</g>
<circle cx="258.7" cy="111" r=".36" fill="#0e0e0e"/>
<g fill="none" stroke="#0e0e0e" stroke-width=".21">
<path d="M257 111h1.8"/>
<circle cx="258.7" cy="111" r=".36"/>
</g>
<circle cx="258.7" cy="111" r=".36" fill="#0e0e0e"/>
<g fill="none" stroke="#0e0e0e" stroke-width=".21">
<path d="M243 111h3.5M274.5 121.5h10.5"/>
<circle cx="258.7" cy="111" r=".36"/>
</g>
<circle cx="274.5" cy="121.5" r=".36" fill="#0e0e0e"/>
<g fill="none" stroke="#0e0e0e" stroke-width=".21">
<path d="M225.5 139h3.5M225.5 142.5h3.5"/>
<circle cx="274.5" cy="121.5" r=".36"/>
</g>
<g font-size="2.8">
<text x="82.7" y="21.2">C1</text>
<text x="155.3" y="18.3">R7</text>
<text x="188.6" y="18.3">R10</text>
<text x="94.2" y="28">DA1</text>
<text x="141.8" y="29.5">VT1</text>
<text x="155.5" y="24.7">VD1</text>
<text x="175.1" y="29.5">VT4</text>
<text x="188.7" y="24.7">VD4</text>
<text x="83.6" y="35.8">R1</text>
<text x="100.5" y="31.3">RTX</text>
<text x="225.5" y="47.4">C6</text>
<text x="82.5" y="52.7">C2</text>
<text x="94.2" y="59.5">DA2</text>
<text x="225.5" y="54.4">R12</text>
<text x="248.2" y="54.4">R16</text>
<text x="264" y="54.4">R18</text>
<text x="18.5" y="64.9">XP1</text>
<text x="100.5" y="62.8">RTX</text>
<text x="155.3" y="62.1">R8</text>
<text x="220.3" y="63.2">DA6.1</text>
<text x="83.6" y="67.3">R2</text>
<text x="155.5" y="68.5">VD2</text>
<text x="197.5" y="68.5">OVLI1</text>
<text x="237.7" y="68.5">R14</text>
<text x="141.8" y="73.2">VT2</text>
<text x="209.9" y="74.5">VD6</text>
<text x="263.7" y="76.7">DA6.2</text>
<text x="230.8" y="82.4">DA6.3</text>
<text x="254.7" y="79.9">C8</text>
<text x="82.5" y="85.9">C3</text>
<text x="94.2" y="92.8">DA3</text>
<text x="83.6" y="100.5">R3</text>
<text x="100.5" y="96.1">RTX</text>
<text x="225.5" y="101.7">C7</text>
<text x="155.3" y="105.8">R9</text>
<text x="188.6" y="105.8">R11</text>
<text x="155.5" y="112.2">VD3</text>
<text x="188.7" y="112.2">VD5</text>
<text x="225.5" y="108.7">R13</text>
<text x="248.2" y="108.7">R17</text>
<text x="264" y="108.7">R19</text>
<text x="82.4" y="119.2">C4</text>
<text x="141.8" y="117">VT3</text>
<text x="175.1" y="117">VT5</text>
<text x="220.3" y="117.4">DA7.1</text>
<text x="194" y="122.7">DAT_ADI</text>
<text x="237.7" y="122.7">R15</text>
<text x="94.2" y="126">DA4</text>
<text x="100.5" y="129.3">RTX</text>
<text x="209.9" y="128.7">VD7</text>
<text x="263.7" y="131">DA7.2</text>
<text x="83.6" y="133.8">R4</text>
<text x="230.8" y="136.7">DA7.3</text>
<text x="254.7" y="134.2">C9</text>
<text x="82.5" y="150.7">C5</text>
<text x="94.2" y="157.5">DA5</text>
<text x="100.5" y="160.8">RTX</text>
<text x="122" y="161.8">R6</text>
<text x="83.6" y="165.3">R5</text>
</g>
<g font-size="2.8" fill="#262626">
<text x="240.8" y="62.8">GND</text>
<text x="209.3" y="83.8">GND</text>
<text x="220.9" y="85.7">+5</text>
<text x="220.9" y="89.2">-5</text>
<text x="249.6" y="85.5">GND</text>
<text x="240.8" y="117">GND</text>
<text x="209.3" y="138">GND</text>
<text x="220.9" y="140">+5</text>
<text x="220.9" y="143.5">-5</text>
<text x="249.6" y="139.8">GND</text>
</g>
<g font-size="2.8" fill="#0e0e0e">
<text x="230.8" y="92.5">ADA4807-2ARMZ</text>
<text x="18.5" y="144">BH2-20</text>
<text x="230.8" y="146.7">ADA4807-2ARMZ</text>
</g>
<g font-size="2.3" fill="#262626">
<text x="151.5" y="9">+5Vn</text>
<text x="184.7" y="9">+5Vn</text>
<text x="85.9" y="19.5">+3.3Vn</text>
<text x="71.7" y="26">GNDn</text>
<text x="63.4" y="34.8">DAT_RgI_p</text>
<text x="117.2" y="30">DAT_RgIn</text>
<text x="120.9" y="34.8">GNDn</text>
<text x="63.4" y="38.3">DAT_RgI_n</text>
<text x="131" y="37">DAT_RgIn</text>
<text x="164.3" y="37">CLK_RGIn</text>
<text x="86.7" y="46.6">GNDn</text>
<text x="151.4" y="44.8">GNDn</text>
<text x="184.7" y="44.8">GNDn</text>
<text x="85.9" y="51">+3.3Vn</text>
<text x="151.5" y="52.7">+5Vn</text>
<text x="71.7" y="57.5">GNDn</text>
<text x="64.5" y="61.6">CLK_RgI_p</text>
<text x="117.5" y="61.6">CLK_RGIn</text>
<text x="120.9" y="66.3">GNDn</text>
<text x="278.6" y="66.8">OVLI,1n</text>
<text x="39.2" y="75.5">DAT_RgI_n</text>
<text x="44.1" y="72.1">GNDn</text>
<text x="64.5" y="72.1">CLK_RgI_n</text>
<text x="39.2" y="79">DAT_RgI_p</text>
<text x="44.1" y="82.5">GNDn</text>
<text x="86.7" y="78.1">GNDn</text>
<text x="131" y="80.8">ENB_RgIn</text>
<text x="39.7" y="86">CLK_RgI_n</text>
<text x="39.7" y="89.5">CLK_RgI_p</text>
<text x="85.9" y="84.2">+3.3Vn</text>
<text x="151.4" y="88.6">GNDn</text>
<text x="44.1" y="93">GNDn</text>
<text x="64.5" y="94.8">RUN_ADI_p</text>
<text x="71.7" y="90.8">GNDn</text>
<text x="117" y="94.8">RUN_ADIn</text>
<text x="39.1" y="100">RUN_ADI_n</text>
<text x="40.5" y="96.5">ENB_RgIn</text>
<text x="120.9" y="99.5">GNDn</text>
<text x="151.5" y="96.5">+5Vn</text>
<text x="184.7" y="96.5">+5Vn</text>
<text x="39.1" y="103.5">RUN_ADI_p</text>
<text x="44.1" y="107">GNDn</text>
<text x="64.5" y="105.3">RUN_ADI_n</text>
<text x="39.4" y="110.5">CLK_ADI_n</text>
<text x="86.7" y="111.3">GNDn</text>
<text x="39.4" y="114">CLK_ADI_p</text>
<text x="44.2" y="117.5">+5Vn</text>
<text x="85.9" y="117.5">+3.3Vn</text>
<text x="38.9" y="121">DAT_ADI_n</text>
<text x="38.9" y="124.5">DAT_ADI_p</text>
<text x="71.7" y="124">GNDn</text>
<text x="131" y="124.5">RUN_ADIn</text>
<text x="164.3" y="124.5">CLK_ADIn</text>
<text x="276.1" y="121">DAT_ADIn</text>
<text x="42.4" y="131.5">OVLI,1n</text>
<text x="44.2" y="128.1">+5Vn</text>
<text x="64.5" y="128.1">CLK_ADI_p</text>
<text x="117.3" y="128.1">CLK_ADIn</text>
<text x="44.1" y="135">GNDn</text>
<text x="120.9" y="132.8">GNDn</text>
<text x="151.4" y="132.3">GNDn</text>
<text x="184.7" y="132.3">GNDn</text>
<text x="42.7" y="138.6">+3.3Vn</text>
<text x="64.5" y="138.6">CLK_ADI_n</text>
<text x="85.9" y="149">+3.3Vn</text>
<text x="86.7" y="144.6">GNDn</text>
<text x="71.7" y="155.5">GNDn</text>
<text x="117.5" y="152.5">+3.3Vn</text>
<text x="64.5" y="159.6">DAT_ADI_p</text>
<text x="64.5" y="170.1">DAT_ADI_n</text>
<text x="116.9" y="170.1">DAT_ADIn</text>
<text x="86.7" y="177.8">GNDn</text>
</g>
<g font-size="2.3">
<text x="91.7" y="30">8</text>
<text x="91.9" y="33.5">6</text>
<text x="95.5" y="34.8">A</text>
<text x="95.5" y="31.3">Vcc</text>
<text x="108.3" y="34.8">RE</text>
<text x="108.3" y="31.3">R0</text>
<text x="113.2" y="33.5">2</text>
<text x="113.2" y="30">1</text>
<text x="91.9" y="40.5">5</text>
<text x="91.9" y="37">7</text>
<text x="95.5" y="41.8">GND</text>
<text x="95.5" y="38.3">B</text>
<text x="108.3" y="38.3">DE</text>
<text x="109.4" y="41.8">D</text>
<text x="113.2" y="40.5">4</text>
<text x="113.2" y="37">3</text>
<text x="141.8" y="41.8">BSS138BK</text>
<text x="175.1" y="41.8">BSS138BK</text>
<text x="94.2" y="45">SN65HVD75D</text>
<text x="91.7" y="61.6">8</text>
<text x="91.9" y="65">6</text>
<text x="95.5" y="62.8">Vcc</text>
<text x="108.3" y="62.8">R0</text>
<text x="113.2" y="65">2</text>
<text x="113.2" y="61.6">1</text>
<text x="91.9" y="68.5">7</text>
<text x="95.5" y="66.3">A</text>
<text x="95.5" y="69.8">B</text>
<text x="108.3" y="66.3">RE</text>
<text x="108.3" y="69.8">DE</text>
<text x="113.2" y="68.5">3</text>
<text x="217.9" y="70.3">3</text>
<text x="217.9" y="66.8">2</text>
<text x="227.2" y="66.8">1</text>
<text x="261.3" y="66.8">6</text>
<text x="261.3" y="70.3">5</text>
<text x="270.7" y="66.8">7</text>
<text x="33.6" y="76.8">2</text>
<text x="33.7" y="73.3">1</text>
<text x="91.9" y="72.1">5</text>
<text x="94.2" y="76.5">SN65HVD75D</text>
<text x="95.5" y="73.3">GND</text>
<text x="109.4" y="73.3">D</text>
<text x="113.2" y="72.1">4</text>
<text x="33.5" y="83.8">4</text>
<text x="33.6" y="80.3">3</text>
<text x="33.6" y="87.3">5</text>
<text x="141.8" y="85.6">BSS138BK</text>
<text x="228.2" y="84.3">8</text>
<text x="228.2" y="87.8">4</text>
<text x="232" y="85.5">V+</text>
<text x="232" y="89">V-</text>
<text x="33.6" y="90.8">6</text>
<text x="33.6" y="94.3">7</text>
<text x="91.7" y="94.8">8</text>
<text x="113.2" y="94.8">1</text>
<text x="33.5" y="97.8">8</text>
<text x="33.6" y="101.3">9</text>
<text x="91.9" y="98.3">6</text>
<text x="91.9" y="101.8">7</text>
<text x="95.5" y="99.5">A</text>
<text x="95.5" y="96">Vcc</text>
<text x="108.3" y="99.5">RE</text>
<text x="108.3" y="96">R0</text>
<text x="113.2" y="98.3">2</text>
<text x="113.2" y="101.8">3</text>
<text x="33.2" y="104.8">10</text>
<text x="91.9" y="105.3">5</text>
<text x="95.5" y="106.5">GND</text>
<text x="95.5" y="103">B</text>
<text x="108.3" y="103">DE</text>
<text x="109.4" y="106.5">D</text>
<text x="113.2" y="105.3">4</text>
<text x="33.2" y="111.8">12</text>
<text x="33.3" y="108.3">11</text>
<text x="94.2" y="109.7">SN65HVD75D</text>
<text x="33.1" y="118.8">14</text>
<text x="33.2" y="115.3">13</text>
<text x="33.2" y="122.3">15</text>
<text x="33.2" y="125.8">16</text>
<text x="217.9" y="124.5">3</text>
<text x="217.9" y="121">2</text>
<text x="227.2" y="121">1</text>
<text x="261.3" y="121">6</text>
<text x="261.3" y="124.5">5</text>
<text x="270.7" y="121">7</text>
<text x="33.2" y="129.3">17</text>
<text x="91.7" y="128.1">8</text>
<text x="91.9" y="131.5">6</text>
<text x="95.5" y="129.3">Vcc</text>
<text x="108.3" y="129.3">R0</text>
<text x="113.2" y="131.5">2</text>
<text x="113.2" y="128.1">1</text>
<text x="141.8" y="129.3">BSS138BK</text>
<text x="175.1" y="129.3">BSS138BK</text>
<text x="33.1" y="132.8">18</text>
<text x="33.2" y="136.3">19</text>
<text x="91.9" y="135">7</text>
<text x="95.5" y="132.8">A</text>
<text x="95.5" y="136.3">B</text>
<text x="108.3" y="132.8">RE</text>
<text x="108.3" y="136.3">DE</text>
<text x="113.2" y="135">3</text>
<text x="33" y="139.8">20</text>
<text x="91.9" y="138.6">5</text>
<text x="94.2" y="143">SN65HVD75D</text>
<text x="95.5" y="139.8">GND</text>
<text x="109.4" y="139.8">D</text>
<text x="113.2" y="138.6">4</text>
<text x="228.2" y="138.6">8</text>
<text x="228.2" y="142">4</text>
<text x="232" y="139.8">V+</text>
<text x="232" y="143.3">V-</text>
<text x="91.7" y="159.6">8</text>
<text x="95.5" y="160.8">Vcc</text>
<text x="108.3" y="160.8">R0</text>
<text x="113.2" y="159.6">1</text>
<text x="91.9" y="163">6</text>
<text x="91.9" y="166.5">7</text>
<text x="95.5" y="164.3">A</text>
<text x="95.5" y="167.8">B</text>
<text x="108.3" y="164.3">RE</text>
<text x="108.3" y="167.8">DE</text>
<text x="113.2" y="163">2</text>
<text x="113.2" y="166.5">3</text>
<text x="91.9" y="170.1">5</text>
<text x="95.5" y="171.3">GND</text>
<text x="109.4" y="171.3">D</text>
<text x="113.2" y="170.1">4</text>
<text x="94.2" y="174.5">SN65HVD75D</text>
</g>
<g font-size="2.3" fill="#0e0e0e">
<text x="23.3" y="68.7">Цепь</text>
<text x="21.3" y="76.8">DAT_RgI-</text>
<text x="23.3" y="73.3">GNDn</text>
<text x="21.3" y="80.3">DAT_RgI+</text>
<text x="23.3" y="83.8">GNDn</text>
<text x="21.6" y="87.3">CLK_RgI-</text>
<text x="21.6" y="90.8">CLK_RgI+</text>
<text x="23.3" y="94.3">GNDn</text>
<text x="21.3" y="101.3">RUN_ADI-</text>
<text x="22.2" y="97.8">Enb_RgI</text>
<text x="21.3" y="104.8">RUN_ADI+</text>
<text x="21.4" y="111.8">CLK_ADI-</text>
<text x="23.3" y="108.3">GNDn</text>
<text x="21.4" y="115.3">CLK_ADI+</text>
<text x="23.4" y="118.8">+5Vn</text>
<text x="21.2" y="125.8">DAT_ADI+</text>
<text x="21.2" y="122.3">DAT_ADI-</text>
<text x="23.4" y="129.3">+5Vn</text>
<text x="23" y="132.8">OVLI,1</text>
<text x="25.1" y="136.3">-</text>
<text x="22.6" y="139.8">+3.3Vn</text>
</g>
<text font-size=".3" x="8.5" y="205.6">ALTIUM GOSTBOM2.0 KEV</text>
</svg>
